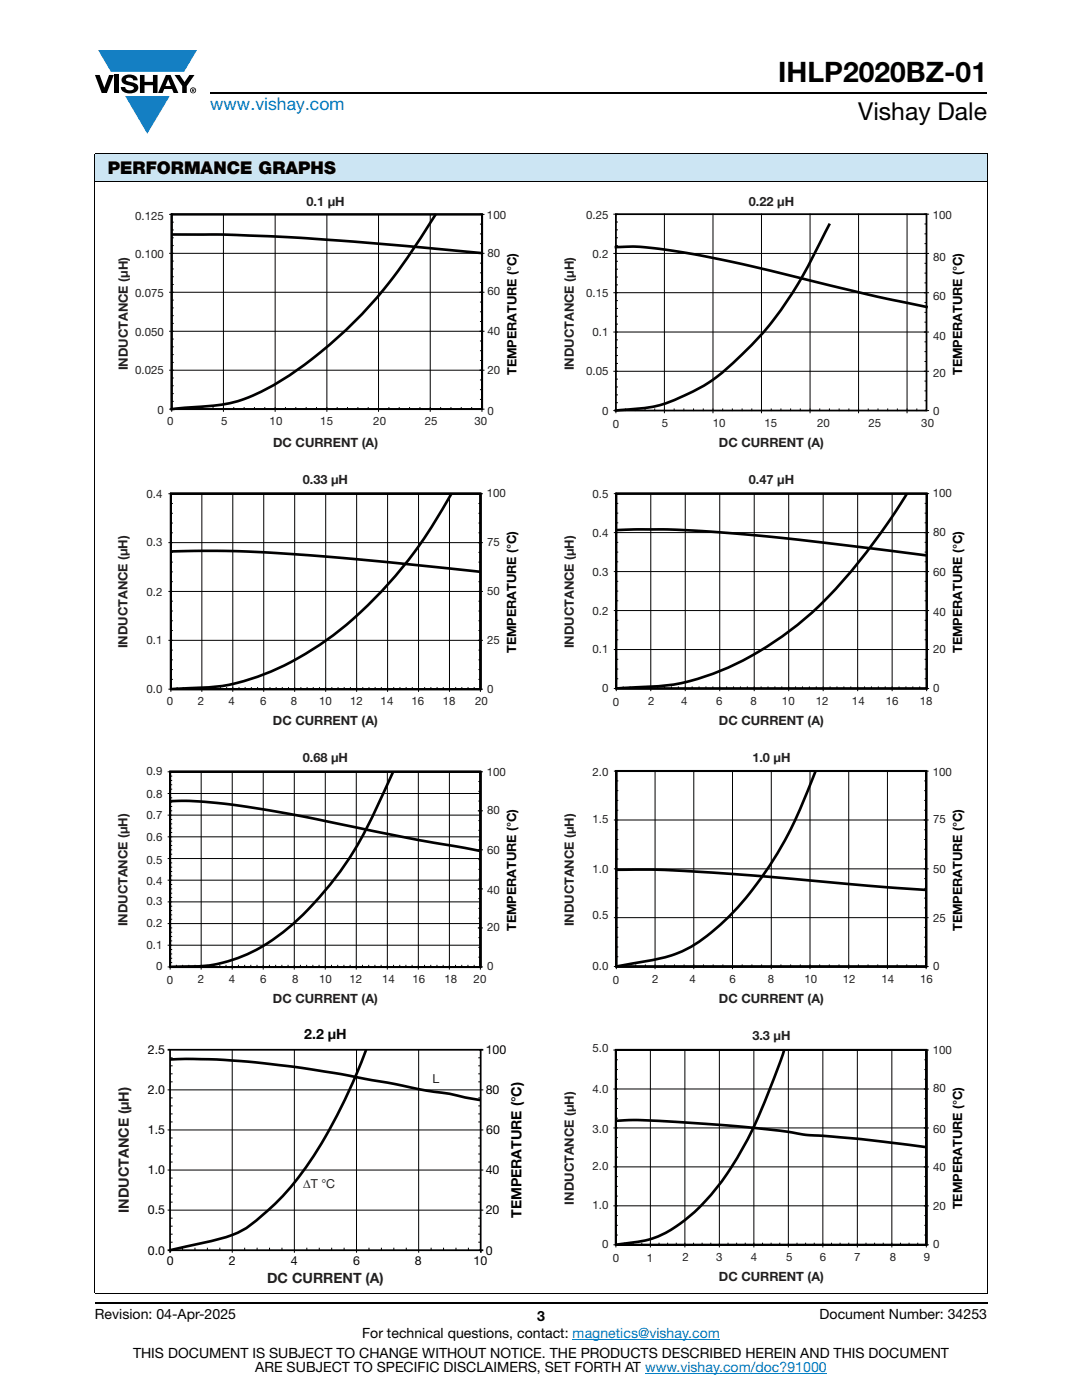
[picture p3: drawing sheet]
<svg xmlns="http://www.w3.org/2000/svg" width="216mm" height="279mm" viewBox="0 0 216 279" stroke-linecap="round" stroke-linejoin="round" font-family="sans-serif">
<g fill="#147fc3">
<path d="M19.6 10h19.7l-2.6 4.3h-1.1h-13.5z"/>
<path d="M25 19.2h8.9l-4.5 7.5z"/>
</g>
<g fill="#000">
<path d="M18.9 15h1l.9 2.5 1-2.5h.9l-1.4 3.6h-1zM22.9 15h.9v3.6h-.9zM24.6 15.3a2.1 2.1 0 0 1 2.8 .3l.1 .4h-.9a.79 .79 0 0 0-.7-.5 .79 .79 0 0 0-.8 .4l.3 .3 1 .2a1.08 1.08 0 0 1 1.2 1 1.08 1.08 0 0 1-1.1 1.2 1.73 1.73 0 0 1-2.4-1.2h.9a.96 .96 0 0 0 .8 .6 .96 .96 0 0 0 .9-.4 1.31 1.31 0 0 0-1.2-.6 1.03 1.03 0 0 1-1.1-.6 1.03 1.03 0 0 1 .2-1.1zM27.9 15h.9v1.3h1.7v-1.3h.9v3.6h-.9v-1.6h-1.7v1.6h-.9zM34.8 15h1.1l.9 1.4 1-1.4h1l-1.5 2.2v1.4h-.9v-1.4z"/>
<path d="M33.6 15.9l.5 1.3h-1.1zM33.1 15l-1.6 3.6h1l.3-.8h1.5l.3 .8h1l-1.6-3.6z"/>
<path d="M38.4 17.8h.2v.2h-.2zM38.3 17.7v.7h.1v-.3l.4 .3-.2-.3 .2-.2-.1-.2z"/>
<path d="M38.1 18a.46 .46 0 0 1 .9 0 .46 .46 0 0 1-.9 0zM37.9 18a.6 .6 0 0 0 1.2 0 .6 .6 0 0 0-1.2 0z"/>
</g>
<path d="M42 18.6h155M18.9 260h178.1" fill="none" stroke="#000" stroke-width=".36"/>
<path d="M114.3 267.3h29.3M128.7 274h36.3" fill="none" stroke="#007ec4" stroke-width=".2"/>
<path d="M18.9 30.7h178.1v5.5h-178.1z" fill="#cce5f3"/>
<g fill="none" stroke="#000" stroke-width=".2">
<path d="M18.9 30.7h178.1M18.9 36.2h178.1M18.9 30.8v227.3M197 30.8v227.3M34.3 42.8v38.9h.3M34.3 50.6h61.9M34.3 59.9h.3M34.3 56.8h.3M34.3 55.2h.3M34.3 53.7h.3M34.3 52.1h.3M34.3 49h.3"/>
<path d="M34.3 47.5h.3M34.3 45.9h.3M34.3 44.3h.3M34.6 50.6h-.7M44.6 42.8v39.3M54.9 42.8v39.3M65.2 42.8v39.3M75.5 42.8v39.3M85.8 42.8v39.3M95.8 50.6h.8M95.9 56.4h.3M95.9 54.5h.3"/>
<path d="M95.9 52.5h.3M95.9 48.6h.3M95.9 46.7h.3M95.9 44.7h.3M96.2 42.8v39.3M96.6 58.3h-62.7M96.6 42.8h-62.7M34.3 78.6h.3M34.3 77h.3M34.3 75.4h.3M34.3 72.3h.3M34.3 70.8h.3"/>
<path d="M34.3 69.2h.3M34.3 67.7h.3M34.3 64.5h.3M34.3 63h.3M34.3 61.4h.3M95.9 79.7h.3M95.9 77.8h.3M95.9 75.8h.3M95.9 71.9h.3M95.9 70h.3M95.9 68.1h.3M95.9 64.2h.3"/>
<path d="M95.9 62.2h.3M95.9 60.3h.3M96.6 73.9h-62.7M96.6 66.1h-62.7M34.3 80.1h.3M34.3 81.3v.8M36.3 81.3v.4M38.4 81.3v.4M40.5 81.3v.4M42.5 81.3v.4M46.6 81.3v.4M48.7 81.3v.4"/>
<path d="M50.8 81.3v.4M52.8 81.3v.4M57 81.3v.4M59 81.3v.4M61.1 81.3v.4M63.2 81.3v.4M65.2 81.3v.4M67.3 81.3v.4M69.3 81.3v.4M71.4 81.3v.4M73.5 81.3v.4M77.6 81.3v.4"/>
<path d="M79.7 81.3v.4M81.7 81.3v.4M83.8 81.3v.4M87.9 81.3v.4M90 81.3v.4M92 81.3v.4M94.1 81.3v.4M96.6 81.7h-62.7M18.9 258.2h178.1"/>
</g>
<path d="M34.2 42.8h62v38.9h-62zM34.3 42.8h61.9v38.9h-61.9z" fill="none" stroke="#000" stroke-width=".35"/>
<path d="M34.3 42.8h61.9v38.9h-61.9z" fill="none" stroke="#000" stroke-width=".33"/>
<path d="M34.3 46.8a451.8 451.8 0 0 1 49 2.5l12.9 1.2M86.8 42.9a106.9 106.9 0 0 1-17.6 22.8 71.4 71.4 0 0 1-18.5 13.1 28.4 28.4 0 0 1-11.9 2.5l-4.5 .4" fill="none" stroke="#000" stroke-width=".53"/>
<path d="M122.9 42.7h62v39.2h-62z" fill="#fff"/>
<g fill="none" stroke="#000" stroke-width=".35">
<path d="M122.9 42.7h62v39.2h-62zM34 98.5h61.9v39h-61.9zM34.1 98.5h61.8v39.1h-61.8zM34.1 98.5h61.8v39h-61.8zM122.9 98.5h62v38.9h-62zM123 98.5h61.9v38.9h-61.9zM33.9 154h62v39h-62zM34 154h61.9v39h-61.9zM122.9 153.9h62v39h-62zM123 153.8h61.8v39.1h-61.8zM123 153.9h61.8v39h-61.8zM33.4 209.5h.5"/>
<path d="M95.9 209.5h.5M33.4 249.5h.5M95.9 249.5h.5"/>
</g>
<g fill="none" stroke="#000" stroke-width=".2">
<path d="M122.9 60h.3M122.9 56.9h.3M122.9 55.3h.3M122.9 53.7h.3M122.9 52.1h.3M122.9 49h.3M122.9 47.5h.3M122.9 45.9h.3M122.9 44.3h.3M123.2 42.7h-.7M132.6 42.7v39.7M142.3 42.7v39.7"/>
<path d="M151.9 42.7v39.7M161.6 42.7v39.7M171.3 42.7v39.7M181 42.7v39.7M184.5 42.7h.8M184.6 56.5h.3M184.6 54.5h.3M184.6 52.5h.3M184.6 48.6h.3M184.6 46.7h.3M184.6 44.7h.3M185.3 58.4h-62.8"/>
<path d="M185.3 50.6h-62.8M122.9 78.8h.3M122.9 77.2h.3M122.9 75.7h.3M122.9 72.5h.3M122.9 71h.3M122.9 69.4h.3M122.9 67.8h.3M122.9 64.7h.3M122.9 63.1h.3M122.9 61.6h.3M184.6 80h.3"/>
<path d="M184.6 78h.3M184.6 76.1h.3M184.6 72.1h.3M184.6 70.2h.3M184.6 68.2h.3M184.6 64.3h.3M184.6 62.3h.3M184.6 60.4h.3M185.3 74.1h-62.8M185.3 66.3h-62.8M33.7 98.5h62.6M34.1 98.5v39h.3"/>
<path d="M40.3 98.5v39.5M46.5 98.5l-.1 39.5M52.6 98.5v39.5M58.8 98.5v39.5M65 98.5v39.5M71.2 98.5v39.5M77.3 98.5v39.5M83.5 98.5v39.5M89.7 98.5v39.5M95.9 98.5v39.5M122.9 80.4h.3M122.9 81.6v.8"/>
<path d="M123 98.5v38.9h.3M123.2 81.9h-.7M124.8 81.6v.3M126.8 81.6v.3M128.7 81.6v.3M129.9 98.5v39.3M130.6 81.6v.3M134.5 81.6v.3M136.5 81.6v.3M136.7 98.5v39.3M138.4 81.6v.3M140.3 81.6v.3"/>
<path d="M143.6 98.5v39.3M144.2 81.6v.3M146.1 81.6v.3M148.1 81.6v.3M150 81.6v.3M150.5 98.5v39.3M153.9 81.6v.3M155.8 81.6v.3M157.4 98.5v39.3M157.8 81.6v.3M159.7 81.6v.3M163.6 81.6v.3"/>
<path d="M164.3 98.5v39.3M165.5 81.6v.3M167.4 81.6v.3M169.4 81.6v.3M171.1 98.5v39.3M173.2 81.6v.3M175.2 81.6v.3M177.1 81.6v.3M178 98.5v39.3M179.1 81.6v.3M182.9 81.6v.3M184.5 81.9h.8"/>
<path d="M184.9 81.6v.3M184.9 98.5v39.3M185.3 98.5h-62.7M33.7 118h62.6M33.7 108.3h62.6M34.1 120h.3M34.1 116.1h.3M34.1 114.1h.3M34.1 112.2h.3M34.1 110.2h.3M34.1 106.3h.3M34.1 104.4h.3"/>
<path d="M34.1 102.4h.3M34.1 100.5h.3M95.6 120h.3M95.6 116.1h.3M95.6 114.1h.3M95.6 112.2h.3M95.6 110.2h.3M95.6 106.3h.3M95.6 104.4h.3M95.6 102.4h.3M95.6 100.5h.3M123 100.5h.3"/>
<path d="M123 119.9h.3M123 118h.3M123 116h.3M123 112.1h.3M123 110.2h.3M123 108.2h.3M123 104.3h.3M123 102.4h.3M184.6 100.5h.3M184.6 119.9h.3M184.6 118h.3M184.6 116h.3"/>
<path d="M184.6 112.1h.3M184.6 110.2h.3M184.6 108.2h.3M184.6 104.3h.3M184.6 102.4h.3M185.3 114.1h-62.7M185.3 106.3h-62.7M33.7 127.8h62.6M33.7 137.5h62.6M34.1 135.6h.3M34.1 133.6h.3M34.1 131.7h.3"/>
<path d="M34.1 129.7h.3M34.1 125.8h.3M34.1 123.9h.3M34.1 121.9h.3M34.1 137.2v.8M35.3 137.2v.3M36.6 137.2v.3M37.8 137.2v.3M39 137.2v.3M41.5 137.2v.3M42.7 137.2v.3M44 137.2v.3"/>
<path d="M45.2 137.2v.3M47.7 137.2v.3M48.9 137.2v.3M50.2 137.2v.3M51.4 137.2v.3M53.9 137.2v.3M55.1 137.2v.3M56.3 137.2v.3M57.6 137.2v.3M60 137.2v.3M61.3 137.2v.3M62.5 137.2v.3"/>
<path d="M63.7 137.2v.3M65 137.2v.3M66.2 137.2v.3M67.5 137.2v.3M68.7 137.2v.3M69.9 137.2v.3M72.4 137.2v.3M73.6 137.2v.3M74.9 137.2v.3M76.1 137.2v.3M78.6 137.2v.3M79.8 137.2v.3"/>
<path d="M81 137.2v.3M82.3 137.2v.3M84.7 137.2v.3M86 137.2v.3M87.2 137.2v.3M88.4 137.2v.3M90.9 137.2v.3M92.2 137.2v.3M93.4 137.2v.3M94.6 137.2v.3M95.6 135.6h.3M95.6 133.6h.3"/>
<path d="M95.6 131.7h.3M95.6 129.7h.3M95.6 121.9h.3M95.6 125.8h.3M95.6 123.9h.3M123 135.5h.3M123 133.5h.3M123 131.6h.3M123 127.7h.3M123 125.7h.3M123 123.8h.3M123 137.1v.7"/>
<path d="M124.4 137.1v.3M125.7 137.1v.3M127.1 137.1v.3M128.5 137.1v.3M131.2 137.1v.3M132.6 137.1v.3M134 137.1v.3M135.4 137.1v.3M138.1 137.1v.3M139.5 137.1v.3M140.9 137.1v.3M142.2 137.1v.3"/>
<path d="M145 137.1v.3M146.4 137.1v.3M147.7 137.1v.3M149.1 137.1v.3M151.9 137.1v.3M153.2 137.1v.3M154.6 137.1v.3M156 137.1v.3M158.8 137.1v.3M160.1 137.1v.3M161.5 137.1v.3M162.9 137.1v.3"/>
<path d="M165.6 137.1v.3M167 137.1v.3M168.4 137.1v.3M169.8 137.1v.3M172.5 137.1v.3M173.9 137.1v.3M175.3 137.1v.3M176.6 137.1v.3M179.4 137.1v.3M180.8 137.1v.3M182.1 137.1v.3M183.5 137.1v.3"/>
<path d="M184.6 135.5h.3M184.6 133.5h.3M184.6 131.6h.3M184.6 127.7h.3M184.6 125.7h.3M184.6 123.8h.3M184.6 137.4h.3M185.3 129.6h-62.7M185.3 121.8h-62.7M185.3 137.4h-62.7M33.5 154h62.8M34 154v39h.3"/>
<path d="M34 159.2h.3M34 157.5h.3M34 156.6h.3M34 155.8h.3M34 154.9h.3M40.1 154v39.4M46.3 154v39.4M52.5 154v39.4M58.7 154v39.4M64.9 154v39.4M71.1 154v39.4M77.3 154v39.4"/>
<path d="M83.5 154v39.4M89.7 154v39.4M95.6 159.9h.3M95.6 157.9h.3M95.6 156h.3M95.9 154v39.4M95.9 158.4h-62.4M122.6 153.9h62.6M123 153.9v39h.3M123 159.7h.3M123 157.8h.3M123 155.8h.3"/>
<path d="M130.7 153.9v39.4M138.4 153.9v39.4M146.2 153.9v39.4M153.9 153.9v39.4M161.6 153.9v39.4M169.4 153.9v39.4M177.1 153.9v39.4M184.5 159.7h.3M184.5 157.8h.3M184.5 155.8h.3M184.8 153.9v39.4M34 179.1h.3"/>
<path d="M34 178.3h.3M34 177.4h.3M34 176.5h.3M34 174.8h.3M34 173.9h.3M34 173.1h.3M34 172.2h.3M34 170.5h.3M34 169.6h.3M34 168.7h.3M34 167.9h.3M34 166.1h.3"/>
<path d="M34 165.3h.3M34 164.4h.3M34 163.5h.3M34 161.8h.3M34 160.9h.3M34 160.1h.3M95.4 177.4h.9M95.4 169.6h.9M95.4 161.8h.9M95.6 179.3h.3M95.6 175.4h.3M95.6 173.5h.3"/>
<path d="M95.6 171.6h.3M95.6 167.7h.3M95.6 165.7h.3M95.6 163.8h.3M95.9 180h-62.4M95.9 175.7h-62.4M95.9 171.3h-62.4M95.9 167h-62.4M95.9 162.7h-62.4M122.6 173.4h62.6M122.6 163.6h62.6M123 179.2h.3"/>
<path d="M123 177.3h.3M123 175.3h.3M123 171.4h.3M123 169.5h.3M123 167.5h.3M123 165.6h.3M123 161.7h.3M184.5 179.2h.3M184.5 177.3h.3M184.5 175.3h.3M184.5 171.4h.3M184.5 169.5h.3"/>
<path d="M184.5 167.5h.3M184.5 165.6h.3M184.5 161.7h.3M33.5 193h62.8M33.5 188.6h.5M34 188.6h61.9M34 192.1h.3M34 191.2h.3M34 190.4h.3M34 189.5h.3M34 187.8h.3M34 186.9h.3"/>
<path d="M34 186h.3M34 185.2h.3M34 183.5h.3M34 182.6h.3M34 181.7h.3M34 180.9h.3M34 192.7v.7M35.2 192.7v.3M36.4 192.7v.3M37.7 192.7v.3M38.9 192.7v.3M41.4 192.7v.3"/>
<path d="M42.6 192.7v.3M43.9 192.7v.3M45.1 192.7v.3M47.6 192.7v.3M48.8 192.7v.3M50 192.7v.3M51.3 192.7v.3M53.8 192.7v.3M55 192.7v.3M56.2 192.7v.3M57.5 192.7v.3M59.9 192.7v.3"/>
<path d="M61.2 192.7v.3M62.4 192.7v.3M63.7 192.7v.3M66.1 192.7v.3M67.4 192.7v.3M68.6 192.7v.3M69.9 192.7v.3M72.3 192.7v.3M73.6 192.7v.3M74.8 192.7v.3M76 192.7v.3M78.5 192.7v.3"/>
<path d="M79.8 192.7v.3M81 192.7v.3M82.2 192.7v.3M84.7 192.7v.3M86 192.7v.3M87.2 192.7v.3M88.4 192.7v.3M90.9 192.7v.3M92.1 192.7v.3M93.4 192.7v.3M94.6 192.7v.3M95.4 185.2h.9"/>
<path d="M95.6 191h.3M95.6 189.1h.3M95.6 187.1h.3M95.6 183.2h.3M95.6 181.3h.3M95.9 184.3h-62.4M122.6 183.1h62.6M122.6 192.9h62.6M123 192.6v.7M123 190.9h.3M123 189h.3M123 187h.3"/>
<path d="M123 185.1h.3M123 181.2h.3M124.9 192.6v.3M126.9 192.6v.3M128.8 192.6v.3M132.6 192.6v.3M134.6 192.6v.3M136.5 192.6v.3M140.4 192.6v.3M142.3 192.6v.3M144.2 192.6v.3M148.1 192.6v.3"/>
<path d="M150 192.6v.3M152 192.6v.3M155.8 192.6v.3M157.8 192.6v.3M159.7 192.6v.3M163.5 192.6v.3M165.5 192.6v.3M167.4 192.6v.3M171.3 192.6v.3M173.2 192.6v.3M175.1 192.6v.3M179 192.6v.3"/>
<path d="M180.9 192.6v.3M182.9 192.6v.3M184.5 190.9h.3M184.5 189h.3M184.5 187h.3M184.5 185.1h.3M184.5 181.2h.3M33.4 217.5h63M33.9 219.1h.5M33.9 211.1h.5M33.9 212.7h.5M33.9 214.3h.5"/>
<path d="M33.9 215.9h.5M46.3 209.5v40M58.7 209.5v40M71.1 209.5v40M83.5 209.5v40M95.4 219.1h.5M95.4 211.1h.5M95.4 212.7h.5M95.4 214.3h.5M95.4 215.9h.5M33.4 225.5h63M33.4 233.5h63"/>
<path d="M33.9 227.1h.5M33.9 228.7h.5M33.9 230.3h.5M33.9 231.9h.5M33.9 235.1h.5M33.9 236.7h.5M33.9 238.3h.5M33.9 239.9h.5M33.9 220.7h.5M33.9 222.3h.5M33.9 223.9h.5M95.4 227.1h.5"/>
<path d="M95.4 228.7h.5M95.4 230.3h.5M95.4 231.9h.5M95.4 235.1h.5M95.4 236.7h.5M95.4 238.3h.5M95.4 239.9h.5M95.4 220.7h.5M95.4 222.3h.5M95.4 223.9h.5M33.4 241.5h63M33.9 243.1h.5"/>
<path d="M33.9 244.7h.5M33.9 246.3h.5M33.9 247.9h.5M95.4 243.1h.5M95.4 244.7h.5M95.4 246.3h.5M95.4 247.9h.5"/>
</g>
<path d="M122.9 49.3a43.9 43.9 0 0 1 11.6 .8l5.8 1a580 580 0 0 1 29.1 6.8l5.8 1.3 9.7 2.1M165.4 44.9a117.7 117.7 0 0 1-9.2 16.4 67.5 67.5 0 0 1-14.7 15 41 41 0 0 1-11.3 4.9l-7.3 .7M90.1 98.5a87.1 87.1 0 0 1-25.4 29.6 49.7 49.7 0 0 1-21.2 8.9l-9.4 .5M181 98.5a116.4 116.4 0 0 1-19.5 24.2 58.2 58.2 0 0 1-26.7 13.9l-3.3 .3-8.5 .5M34.1 110h3.1a273 273 0 0 1 34 1.6l24.7 2.5M123 105.8a174.4 174.4 0 0 1 27.5 1l13.8 1.5 20.6 2.5M34 159.9a90.3 90.3 0 0 1 20.1 1.9l6.2 1.1a779.6 779.6 0 0 0 35.6 6.9M78.5 154a117.5 117.5 0 0 1-9.6 18.5 55 55 0 0 1-17.6 17 28.7 28.7 0 0 1-15.8 3.4l-1.5 .1M162.6 154.2a84.8 84.8 0 0 1-10.9 21.3 45.8 45.8 0 0 1-14.9 14 36.7 36.7 0 0 1-11 2.9l-2.8 .5M123 173.6a274.1 274.1 0 0 1 30.9 1.4l19.3 1.8 11.6 .8" fill="none" stroke="#000" stroke-width=".53"/>
<path d="M34.1 98.5h61.8v39h-61.8zM123 98.5h61.9v38.9h-61.9zM34 154h61.9v39h-61.9zM123 153.9h61.8v39h-61.8z" fill="none" stroke="#000" stroke-width=".33"/>
<path d="M85.5 213.9h3v3h-3z" fill="#fff"/>
<path d="M85.5 213.9h3v3h-3z" fill="none" stroke="#fff" stroke-width=".35"/>
<path d="M60 234.8h7.5v3h-7.5z" fill="#fff"/>
<path d="M60 234.8h7.5v3h-7.5z" fill="none" stroke="#fff" stroke-width=".35"/>
<path d="M33.9 209.5h62v40h-62zM122.8 209.6h62.1v38.8h-62.1zM122.9 209.5h61.9v39h-61.9zM122.9 209.6h62v38.8h-62zM122.9 209.6v38.8h62v-38.8M33.9 249.5v.5M95.9 249.5v.5" fill="none" stroke="#000" stroke-width=".35"/>
<path d="M33.9 211.4l3.7-.1 6.1 .2 6.2 .4 8.3 .9 9.8 1.6 16.5 3.2a71.2 71.2 0 0 1 9.9 1.7l1.5 .3M73.1 209.5a104.3 104.3 0 0 1-13.7 25.7 46.7 46.7 0 0 1-11.2 10.5 44.8 44.8 0 0 1-10.7 3l-3.6 .8M156.5 209.5l-.1 .2a129.1 129.1 0 0 1-8.9 20.8 41 41 0 0 1-14.3 15.3 19.5 19.5 0 0 1-8.7 2.4l-1.6 .2M122.9 223.7a78.1 78.1 0 0 1 13.8 .3 200 200 0 0 1 24.9 2.6 247 247 0 0 1 23.2 2.3" fill="none" stroke="#000" stroke-width=".53"/>
<g fill="none" stroke="#000" stroke-width=".2">
<path d="M122.5 217.3h62.7M122.5 209.6h62.7M122.9 209.6v38.8h.3M122.9 219.3h.3M122.9 215.4h.3M122.9 213.5h.3M122.9 211.5h.3M129.8 209.6v39.3M136.7 209.6v38.8M143.5 209.6v39.3M150.4 209.6v39.3M157.3 209.6v39.3"/>
<path d="M164.2 209.6v39.3M171.1 209.6v39.3M178 209.6v39.3M184.5 219.3h.3M184.5 215.4h.3M184.5 213.5h.3M184.5 211.5h.3M184.8 209.6v39.3M122.5 232.9h62.7M122.9 225.1h61.9M122.9 238.7h.3M122.9 236.8h.3"/>
<path d="M122.9 234.8h.3M122.9 230.9h.3M122.9 229h.3M122.9 227h.3M122.9 223.2h.3M122.9 221.2h.3M123.2 225.1h-.7M184.4 225.1h.8M184.5 238.7h.3M184.5 236.8h.3M184.5 234.8h.3M184.5 230.9h.3"/>
<path d="M184.5 229h.3M184.5 227h.3M184.5 223.2h.3M184.5 221.2h.3M36.4 249v.5M38.9 249v.5M41.4 249v.5M43.9 249v.5M46.3 249.5v.5M48.8 249v.5M51.3 249v.5M53.8 249v.5"/>
<path d="M56.3 249v.5M58.7 249.5v.5M61.2 249v.5M63.7 249v.5M66.2 249v.5M68.7 249v.5M71.1 249.5v.5M73.6 249v.5M76.1 249v.5M78.6 249v.5M81.1 249v.5M83.5 249.5v.5"/>
<path d="M86 249v.5M88.5 249v.5M91 249v.5M93.5 249v.5M122.5 240.7h62.7M122.5 248.4h62.7M122.9 246.5h.3M122.9 244.5h.3M122.9 242.6h.3M122.9 248.1v.8M124.6 248.1v.3M126.3 248.1v.3"/>
<path d="M128.1 248.1v.3M131.5 248.1v.3M133.2 248.1v.3M134.9 248.1v.3M136.7 248.4v.5M138.4 248.1v.3M140.1 248.1v.3M141.8 248.1v.3M145.3 248.1v.3M147 248.1v.3M148.7 248.1v.3M152.2 248.1v.3"/>
<path d="M153.9 248.1v.3M155.6 248.1v.3M159 248.1v.3M160.7 248.1v.3M162.5 248.1v.3M165.9 248.1v.3M167.6 248.1v.3M169.4 248.1v.3M172.8 248.1v.3M174.5 248.1v.3M176.2 248.1v.3M179.7 248.1v.3"/>
<path d="M181.4 248.1v.3M183.1 248.1v.3M184.5 246.5h.3M184.5 244.5h.3M184.5 242.6h.3"/>
</g>
<path d="M122.9 209.6h61.9v38.8h-61.9z" fill="none" stroke="#000" stroke-width=".33"/>
<text font-size="5.6" x="155.3" y="16.4">IHLP2020BZ-01</text>
<text font-size="4.9" x="171.3" y="24">Vishay Dale</text>
<text font-size="3.5" fill="#007ec4" x="42" y="21.9">www.vishay.com</text>
<text font-size="3.5" x="21.5" y="34.8">PERFORMANCE GRAPHS</text>
<text font-size="2.8" fill="#050504" x="60.7" y="207.5">2.2 μH</text>
<g font-size="2.8" fill="#231f20">
<text x="25.7" y="242.1" transform="rotate(-90 25.7 242.1)">INDUCTANCE (μH)</text>
<text x="53.3" y="256">DC CURRENT (A)</text>
</g>
<g font-size="2.8">
<text x="104" y="243.1" transform="rotate(-90 104 243.1)">TEMPERATURE (°C)</text>
<text x="18.9" y="263.3">Revision: 04-Apr-2025</text>
<text x="107.2" y="263.6">3</text>
<text x="163.6" y="263.3">Document Number: 34253</text>
<text x="72.3" y="267.1">For technical questions, contact: magnetics@vishay.com</text>
<text x="26.5" y="271">THIS DOCUMENT IS SUBJECT TO CHANGE WITHOUT NOTICE. THE PRODUCTS DESCRIBED HEREIN AND THIS DOCUMENT</text>
<text x="50.9" y="273.8">ARE SUBJECT TO SPECIFIC DISCLAIMERS, SET FORTH AT www.vishay.com/doc?91000</text>
</g>
<g font-size="2.5" fill="#231f20">
<text x="61.2" y="41.1">0.1 μH</text>
<text x="149.4" y="41.1">0.22 μH</text>
<text x="25.5" y="73.9" transform="rotate(-90 25.5 73.9)">INDUCTANCE (μH)</text>
<text x="114.5" y="73.9" transform="rotate(-90 114.5 73.9)">INDUCTANCE (μH)</text>
<text x="54.5" y="89.2">DC CURRENT (A)</text>
<text x="143.5" y="89.2">DC CURRENT (A)</text>
<text x="60.4" y="96.6">0.33 μH</text>
<text x="149.4" y="96.6">0.47 μH</text>
<text x="25.5" y="129.4" transform="rotate(-90 25.5 129.4)">INDUCTANCE (μH)</text>
<text x="114.5" y="129.4" transform="rotate(-90 114.5 129.4)">INDUCTANCE (μH)</text>
<text x="54.5" y="144.7">DC CURRENT (A)</text>
<text x="143.5" y="144.7">DC CURRENT (A)</text>
<text x="60.4" y="152.1">0.68 μH</text>
<text x="150.1" y="152.1">1.0 μH</text>
<text x="25.5" y="184.9" transform="rotate(-90 25.5 184.9)">INDUCTANCE (μH)</text>
<text x="114.5" y="184.9" transform="rotate(-90 114.5 184.9)">INDUCTANCE (μH)</text>
<text x="54.5" y="200.2">DC CURRENT (A)</text>
<text x="143.5" y="200.2">DC CURRENT (A)</text>
<text x="150.1" y="207.6">3.3 μH</text>
<text x="86.3" y="216.2">L</text>
<text x="60.5" y="237.1">ΔT °C</text>
<text x="114.5" y="240.4" transform="rotate(-90 114.5 240.4)">INDUCTANCE (μH)</text>
<text x="143.5" y="255.7">DC CURRENT (A)</text>
</g>
<g font-size="2.5">
<text x="103" y="74.9" transform="rotate(-90 103 74.9)">TEMPERATURE (°C)</text>
<text x="192" y="74.9" transform="rotate(-90 192 74.9)">TEMPERATURE (°C)</text>
<text x="103" y="130.4" transform="rotate(-90 103 130.4)">TEMPERATURE (°C)</text>
<text x="192" y="130.4" transform="rotate(-90 192 130.4)">TEMPERATURE (°C)</text>
<text x="103" y="185.9" transform="rotate(-90 103 185.9)">TEMPERATURE (°C)</text>
<text x="192" y="185.9" transform="rotate(-90 192 185.9)">TEMPERATURE (°C)</text>
<text x="29.5" y="210.3">2.5</text>
<text x="96.9" y="210.3">100</text>
<text x="29.5" y="218.3">2.0</text>
<text x="96.9" y="218.3">80</text>
<text x="29.5" y="226.4">1.5</text>
<text x="97" y="226.4">60</text>
<text x="29.5" y="234.4">1.0</text>
<text x="96.9" y="234.4">40</text>
<text x="29.5" y="242.4">0.5</text>
<text x="96.9" y="242.4">20</text>
<text x="192" y="241.3" transform="rotate(-90 192 241.3)">TEMPERATURE (°C)</text>
<text x="29.5" y="250.4">0.0</text>
<text x="96.9" y="250.4">0</text>
</g>
<g font-size="2.5" fill="#050504">
<text x="33.3" y="252.4">0</text>
<text x="45.6" y="252.4">2</text>
<text x="58.1" y="252.4">4</text>
<text x="70.5" y="252.4">6</text>
<text x="82.8" y="252.4">8</text>
<text x="94.5" y="252.4">10</text>
</g>
<g font-size="2.3" fill="#231f20">
<text x="27" y="43.8">0.125</text>
<text x="97.2" y="43.8">100</text>
<text x="117" y="43.6">0.25</text>
<text x="186.1" y="43.8">100</text>
<text x="27" y="51.5">0.100</text>
<text x="97.3" y="51.3">80</text>
<text x="118.2" y="51.4">0.2</text>
<text x="186.2" y="52.1">80</text>
<text x="27" y="59.3">0.075</text>
<text x="97.3" y="59">60</text>
<text x="117" y="59.3">0.15</text>
<text x="186.2" y="59.9">60</text>
<text x="27" y="67">0.050</text>
<text x="97.3" y="66.8">40</text>
<text x="118.2" y="67">0.1</text>
<text x="186.2" y="67.9">40</text>
<text x="27" y="74.7">0.025</text>
<text x="97.3" y="74.6">20</text>
<text x="117" y="74.9">0.05</text>
<text x="186.2" y="75.2">20</text>
<text x="31.4" y="82.6">0</text>
<text x="97.3" y="82.8">0</text>
<text x="120.1" y="82.9">0</text>
<text x="186.2" y="82.8">0</text>
<text x="33.3" y="84.9">0</text>
<text x="44.1" y="84.9">5</text>
<text x="53.8" y="84.9">10</text>
<text x="63.9" y="84.9">15</text>
<text x="74.5" y="84.9">20</text>
<text x="84.8" y="84.9">25</text>
<text x="94.7" y="84.9">30</text>
<text x="122.3" y="85.4">0</text>
<text x="132.1" y="85.2">5</text>
<text x="142.2" y="85.2">10</text>
<text x="152.6" y="85.2">15</text>
<text x="163.1" y="85.2">20</text>
<text x="173.3" y="85.2">25</text>
<text x="183.8" y="85.2">30</text>
<text x="29.2" y="99.3">0.4</text>
<text x="97.1" y="99.3">100</text>
<text x="118.2" y="99.4">0.5</text>
<text x="186.1" y="99.3">100</text>
<text x="118.2" y="107.2">0.4</text>
<text x="186.2" y="107">80</text>
<text x="29.2" y="109">0.3</text>
<text x="97.2" y="109.1">75</text>
<text x="29.2" y="118.9">0.2</text>
<text x="97.2" y="118.8">50</text>
<text x="118.2" y="115">0.3</text>
<text x="186.2" y="114.9">60</text>
<text x="118.2" y="122.7">0.2</text>
<text x="186.2" y="122.9">40</text>
<text x="29.2" y="128.5">0.1</text>
<text x="97.2" y="128.6">25</text>
<text x="118.2" y="130.4">0.1</text>
<text x="186.2" y="130.4">20</text>
<text x="29.2" y="138.3">0.0</text>
<text x="33.3" y="140.6">0</text>
<text x="39.5" y="140.6">2</text>
<text x="45.6" y="140.6">4</text>
<text x="51.9" y="140.6">6</text>
<text x="58.1" y="140.6">8</text>
<text x="63.7" y="140.6">10</text>
<text x="69.9" y="140.6">12</text>
<text x="76" y="140.6">14</text>
<text x="82.1" y="140.6">16</text>
<text x="88.4" y="140.6">18</text>
<text x="94.8" y="140.6">20</text>
<text x="97.2" y="138.3">0</text>
<text x="120.1" y="138.1">0</text>
<text x="122.3" y="140.9">0</text>
<text x="129.3" y="140.7">2</text>
<text x="135.9" y="140.7">4</text>
<text x="142.9" y="140.7">6</text>
<text x="149.8" y="140.7">8</text>
<text x="156" y="140.7">10</text>
<text x="162.8" y="140.7">12</text>
<text x="170" y="140.7">14</text>
<text x="176.7" y="140.7">16</text>
<text x="183.5" y="140.7">18</text>
<text x="186.2" y="138">0</text>
<text x="29.2" y="154.7">0.9</text>
<text x="97.1" y="154.8">100</text>
<text x="118.2" y="154.8">2.0</text>
<text x="186.1" y="154.8">100</text>
<text x="29.2" y="159.2">0.8</text>
<text x="29.2" y="163.4">0.7</text>
<text x="29.2" y="167.8">0.6</text>
<text x="97.2" y="162.5">80</text>
<text x="118.2" y="164.3">1.5</text>
<text x="186.2" y="164.3">75</text>
<text x="29.2" y="172.4">0.5</text>
<text x="97.2" y="170.4">60</text>
<text x="29.2" y="176.6">0.4</text>
<text x="97.2" y="178.4">40</text>
<text x="118.2" y="174.1">1.0</text>
<text x="186.2" y="174.2">50</text>
<text x="29.2" y="180.7">0.3</text>
<text x="29.2" y="185.1">0.2</text>
<text x="97.2" y="185.9">20</text>
<text x="118.2" y="183.4">0.5</text>
<text x="186.2" y="184.1">25</text>
<text x="29.2" y="189.4">0.1</text>
<text x="31.1" y="193.6">0</text>
<text x="33.3" y="196.4">0</text>
<text x="39.5" y="196.2">2</text>
<text x="45.7" y="196.2">4</text>
<text x="51.9" y="196.2">6</text>
<text x="58.3" y="196.2">8</text>
<text x="63.7" y="196.2">10</text>
<text x="69.8" y="196.2">12</text>
<text x="76.2" y="196.2">14</text>
<text x="82.3" y="196.2">16</text>
<text x="88.7" y="196.2">18</text>
<text x="94.5" y="196.2">20</text>
<text x="97.2" y="193.5">0</text>
<text x="118.2" y="193.6">0.0</text>
<text x="122.3" y="196.4">0</text>
<text x="130.1" y="196.2">2</text>
<text x="137.6" y="196.2">4</text>
<text x="145.6" y="196.2">6</text>
<text x="153.2" y="196.2">8</text>
<text x="160.5" y="196.2">10</text>
<text x="168.2" y="196.2">12</text>
<text x="175.9" y="196.2">14</text>
<text x="183.6" y="196.2">16</text>
<text x="186.2" y="193.5">0</text>
<text x="118.2" y="210">5.0</text>
<text x="186.1" y="210.3">100</text>
<text x="118.2" y="218.1">4.0</text>
<text x="186.2" y="218">80</text>
<text x="118.2" y="226">3.0</text>
<text x="186.2" y="226">60</text>
<text x="118.2" y="233.4">2.0</text>
<text x="186.2" y="233.7">40</text>
<text x="118.2" y="241.3">1.0</text>
<text x="186.2" y="241.5">20</text>
<text x="120.1" y="249.1">0</text>
<text x="122.3" y="251.8">0</text>
<text x="129.1" y="251.8">1</text>
<text x="136.2" y="251.7">2</text>
<text x="142.9" y="251.7">3</text>
<text x="149.8" y="251.7">4</text>
<text x="156.9" y="251.7">5</text>
<text x="163.6" y="251.7">6</text>
<text x="170.5" y="251.7">7</text>
<text x="177.6" y="251.7">8</text>
<text x="184.4" y="251.7">9</text>
<text x="186.2" y="249">0</text>
</g>
</svg>
